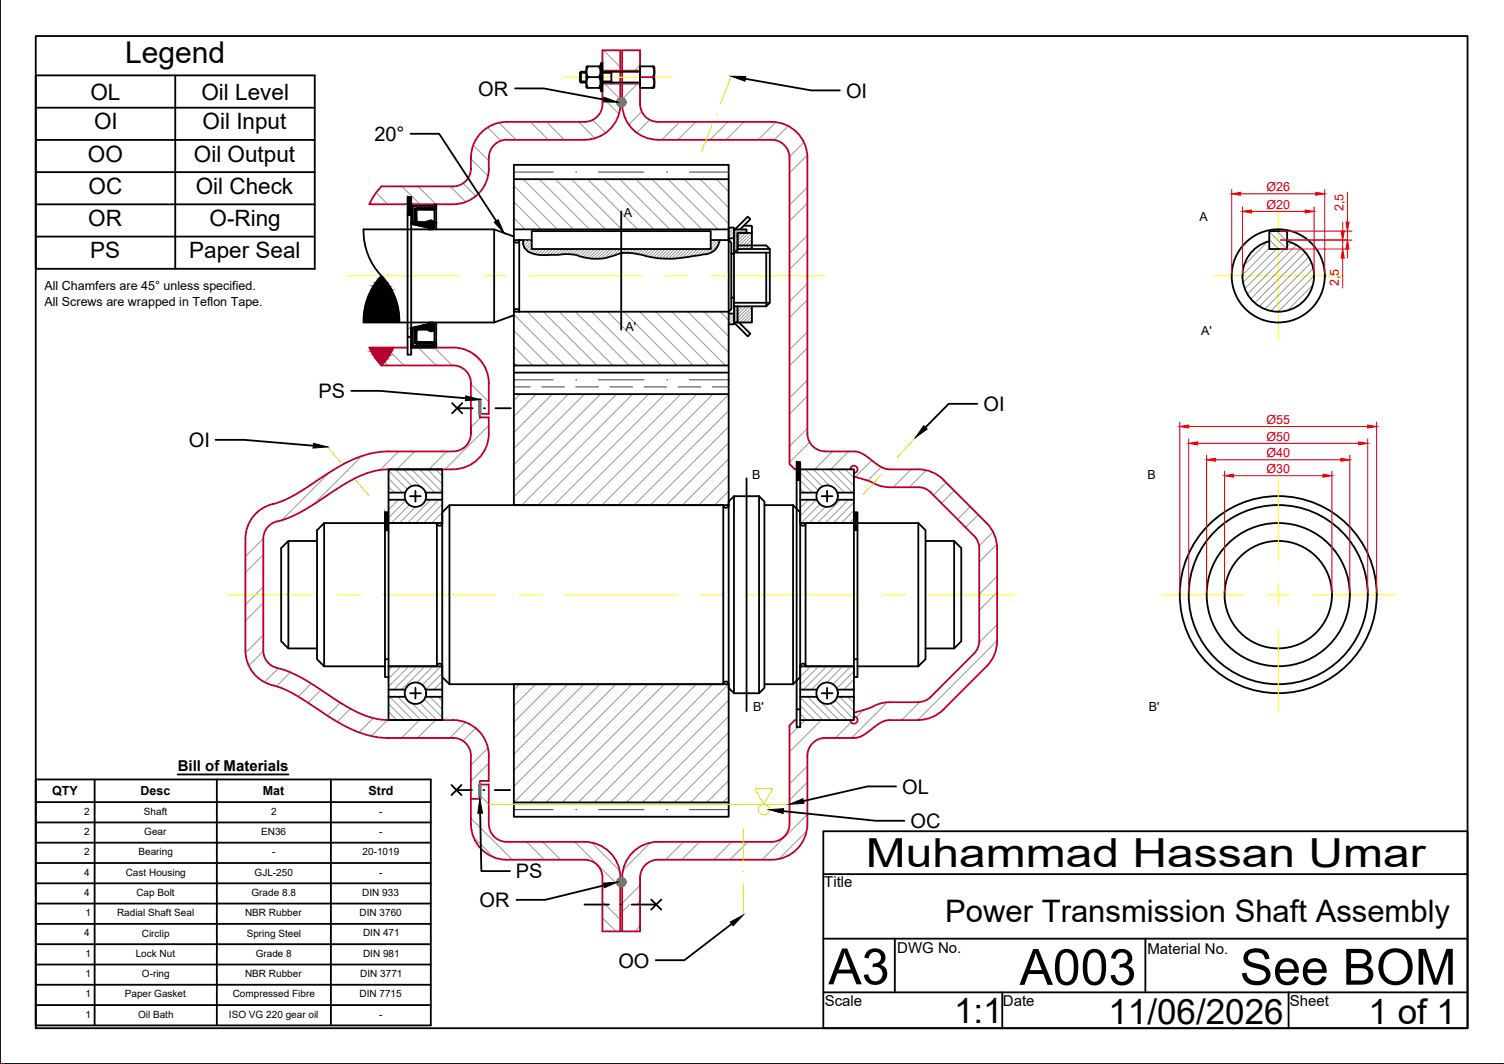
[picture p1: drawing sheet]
<svg xmlns="http://www.w3.org/2000/svg" width="420mm" height="297mm" viewBox="0 0 420 297" stroke-linecap="round" stroke-linejoin="round" font-family="sans-serif">
<!-- layer: Hatch -->
<g fill="none" stroke="#989898" stroke-width=".28">
<path d="M168.6 14l4.7 4.8M173.1 14l.2 .3M174 14l-.2 .2M178.8 18.2l-1.6 1.5M136.2 35.6l3.8 3.7M139.4 34.3l4.8 4.7M148.2 34l5 5M152.7 34l4.9 5M161.6 34l4.6 4.6M165.6 33.5l3.6 3.6M168.3 27.2l4.6 4.6M168.9 23.3l4.4 4.4"/>
<path d="M178.1 23.3l-4.3 4.4M179.3 31.2l-3.7 3.6M181.5 33.5l-3.6 3.6M189.9 34l-5 5M194.4 34l-5 5M203.3 34l-4.9 5M207.8 34l-5 5M216.7 34.1l-4.9 4.9M220.2 35.2l-3.9 3.9M224.6 39.7l-4.1 4.1M103.4 56.6l.4 .4M105.1 53.8l3.2 3.2"/>
<path d="M112.3 52l5 5M115.9 58.6l-.6 .6M115.9 59.5l-.6 .6M116.1 57.5l-.8 .8M116.8 52l5 5M117.1 57.5l-.7 .6M117.9 57.5l-.6 .6M118.8 57.5l-.6 .6M119.7 57.5l-.6 .6M120.6 57.5l-.6 .6M121.4 57.6l-.5 .5M125.8 52l4.3 4.4"/>
<path d="M129.4 51.2l3.5 3.5M131.6 44.4l4.7 4.7M132.2 40.5l4.3 4.4M143.6 56.4l7.6 7.6M143.6 51.9l12.1 12.1M146.2 50l14 14M150.7 50l14 14M155.2 50l14 14M159.7 50l14 14M164.2 50l14 14M168.7 50l13.9 14M173.1 50l14 14"/>
<path d="M177.6 50l14 14M182.1 50l14 14M186.6 50l14 14M191.1 50l12.5 12.5M195.6 50l8 8M200.1 50l3.5 3.5M225.5 43.3l-4.9 5M225.6 52.2l-5 5M225.6 56.7l-5 5M115.9 60.4l-.6 .6M115.9 61.3l-.6 .6M120.2 61.7l-.1 .2"/>
<path d="M120.5 61.7l-.5 .4M120.6 61.8l-.5 .5M120.7 61.9l-.5 .5M120.7 62.1l-.2 .3M143.6 60.9l3.1 3.1M147 67l-.9 .9M147.9 67l-1.6 1.6M148.5 67.3l-1.9 2M148.5 68.2l-1.5 1.5M148.5 69.1l-1.1 1.1M149 69.5l-1 1M149.9 69.5l-1.2 1.2"/>
<path d="M150.8 69.5l-1.4 1.4M151.7 69.5l-1.6 1.6M152.6 69.5l-1.7 1.7M153.5 69.5l-1.7 1.7M154.4 69.5l-1.7 1.7M155.3 69.5l-1.6 1.6M156.2 69.5l-1.6 1.6M157.1 69.5l-1.6 1.6M158 69.5l-1.6 1.6M158.9 69.5l-1.5 1.5M159.8 69.5l-1.5 1.5M160.7 69.5l-1.5 1.5"/>
<path d="M161.6 69.5l-1.6 1.6M162.5 69.5l-1.7 1.6M163.4 69.5l-1.9 1.9M164.3 69.5l-2.1 2.1M165.2 69.5l-2.3 2.3M166.1 69.5l-2.5 2.5M167 69.5l-2.6 2.6M167.9 69.5l-2.7 2.7M168.7 69.5l-2.7 2.7M169.7 69.5l-2.8 2.7M170.5 69.5l-2.6 2.7M171.4 69.5l-2.5 2.6"/>
<path d="M172.3 69.5l-2.2 2.3M173.2 69.5l-1.8 1.9M174.1 69.5l-1.4 1.4M175 69.5l-1.1 1.1M175.9 69.5l-1 1.1M176.8 69.5l-1.1 1.1M177.7 69.5l-1.1 1.2M178.6 69.5l-1.2 1.3M179.5 69.5l-1.4 1.4M180.4 69.5l-1.5 1.6M181.3 69.5l-1.7 1.7M182.2 69.5l-1.9 1.9"/>
<path d="M183.1 69.5l-2.1 2.1M184 69.5l-2.2 2.3M184.9 69.5l-2.3 2.4M185.8 69.5l-2.5 2.5M186.7 69.5l-2.6 2.6M187.6 69.5l-2.6 2.7M188.5 69.5l-2.7 2.7M189.4 69.5l-2.7 2.7M190.3 69.5l-2.7 2.7M191.2 69.5l-2.7 2.7M192.1 69.5l-2.6 2.6M193 69.5l-2.4 2.5"/>
<path d="M193.9 69.5l-2.3 2.3M194.8 69.5l-2.2 2.2M195.7 69.5l-2 2M196.6 69.5l-1.8 1.8M197.5 69.5l-1.6 1.7M198.4 69.5l-1.5 1.5M199.1 67l-.6 .6M200 67l-1.5 1.5M200.7 68.1l-2.6 2.7M200.9 67l-2.4 2.4M204.4 63.5l-.8 .9M205 68.5l1.1 1"/>
<path d="M205 63.8l-1.4 1.5M205 64.7l-1.4 1.5M205 65.6l-.9 .9M205 66.4v.1M205 69.8l.3 .2M205 69.4l.7 .6M205 68.9l1.1 1M205 68l1.1 1M205 67.6l1.1 1M205 67.1l1.1 1M205 66.7l1.1 1M205 65.8l1.1 1"/>
<path d="M205 64.9l1.1 1M205.1 64.4l1 1.1 .4-.5M205.2 64.1l.9 .9M205.5 64l1 1M206 64l1 1M206.4 64l1.1 1M206.9 64l1 1M207.3 64l1 1M207.4 65l-1.3 1.3-1.1-1M207.8 64l.8 .8M208.2 64l.4 .3M208.3 65l-2.2 2.3-1.1-1.1"/>
<path d="M209.2 65l-3.1 3.1M210.1 65.1l-4 4M210.1 65.9l-3.6 3.6M210.1 66.9l-2.7 2.6M210.1 67.7l-1.8 1.8M210.1 68.6l-.9 .9M225.6 65.7l-5 5M225.6 79.2l-5 5M225.6 70.2l-5 5M354.2 67.5l-6.7 6.6M354.6 66.9l2.6 2.6M354.6 64.7l4.9 4.8"/>
<path d="M354.6 69.3l-7.5 7.5M354.6 69.1l.4 .4M356.6 69.5l-9.3 9.4M356.7 64.5l2.9 2.9M358.8 69.5l-11.1 11.1M359 64.5l.6 .7M360.7 67.7l-1.1 1.1M362.2 68.4l-13.7 13.7M363.5 69.3l-14.1 14.1M364.6 70.5l-14.1 14.1M365.6 71.8l-13.8 13.7M366.4 73.2l-13.1 13.1"/>
<path d="M366.8 79.6l-7.2 7.1M366.9 75l-11.9 11.8M367.1 77l-10 10M109.2 98.4l3.7 3.6M115.7 92l-.4 .4M115.9 92.7l-.6 .6M115.9 93.6l-.6 .6M115.9 94.5l-.6 .6M115.9 95.4l-.6 .6M116.3 96l-.6 .5M116.9 97l5 5M117.2 96l-.6 .6"/>
<path d="M118 96l-.5 .6M119 96l-.7 .6M119.8 96l-.5 .6M120.3 91.7l-.3 .3M120.5 91.7l-.4 .5M120.6 91.8l-.4 .5M120.7 92l-.4 .4M120.8 96l-.7 .6M121.3 97l5.1 5M121.4 96.3l-.3 .3M131.9 98.6l3.1 3.1M143.6 96.8l5.2 5.2"/>
<path d="M143.6 92.3l9.7 9.7M143.6 87.8l14.2 14.2M147.3 87l15 15M151.8 87l15 15M156.3 87l15 15M160.7 87l15 15M165.2 87l15 15M169.7 87l15 15M174.2 87l15 15M178.7 87l15 15M183.2 87l15 15M187.7 87l15 15"/>
<path d="M192.2 87l11.4 11.4M196.7 87l6.9 6.9M201.2 87l2.4 2.4M203.7 87.5l-.1 .2M204.6 87.5l-1 1.1M205 88l-1.4 1.5M205 88.9l-1.4 1.5M205 89.8l-.7 .7M205 90h.1M205 89.6l.5 .4M205 89.1l1 .9M205 88.2l1.1 1"/>
<path d="M205 87.3l1.1 1M205 86.9l1.1 1M205 86.4l1.1 1M205 86l1.1 1M205 85.5l1.1 1M205.5 85.5l.6 .6 .5-.6M206 85.5l.1 .1M207.5 85.5l-1.4 1.5M208.4 85.5l-2.3 2.4M209.3 85.5l-3.2 3.3-1.1-1M210.1 85.7l-4 4-1.1-1M210.1 86.6l-3.5 3.4"/>
<path d="M210.1 87.5l-2.6 2.5M210.1 88.4l-1.7 1.6M210.1 89.3l-.8 .7M225.6 92.7l-5 4.9M225.6 83.7l-5 5M225.6 97.1l-5 5M107.4 101.1l1 .9M131.6 107.2l4.9 5M134.3 116.5l-2.7 2.8M136.5 118.8l-12.2 12.2M143.6 101.3l.7 .7M145.3 110l-1.7 1.8"/>
<path d="M149.8 110l-6.2 6.3M154.3 110l-10.7 10.8M158.8 110l-15.2 15.3M163.3 110l-19.7 19.8M167.8 110l-24.2 24.2M172.3 110l-28.7 28.7M176.7 110l-30.9 31M181.2 110l-31 31M185.7 110l-31 31M190.2 110l-31 31M194.7 110l-31 31M199.2 110l-31 31"/>
<path d="M203.6 114.6l-26.4 26.4M203.6 119.1l-21.9 21.9M203.6 110.2l-30.9 30.8M225.6 106.1l-5 5M225.6 119.6l-5 5M225.6 110.6l-5 5M92 131.9l-13.3 13.4M101.1 127.3l-13.5 13.5M108.5 135.9l1.7 1.6M108.5 133.6l4 3.9M108.5 131.4l5.3 5.2M109.1 139.5l-.6 .5"/>
<path d="M110.4 131l4.7 4.7M111.3 139.5l-2.8 2.8M111.4 126l-5.2 5.2M112.7 131l5 5M113.3 139.8l-4.8 4.7M115 131l6.5 6.5M115.8 126l-5 5M117.2 131l6.3 6.4M118.6 136.9l.6 .6M119.4 131l4.1 4.1M120.3 139.5l-6.5 6.5M121.7 131l1.8 1.9"/>
<path d="M122.6 139.5l-6.5 6.5M124.8 126l-5 5M203.6 128.1l-13 12.9M203.6 132.6l-8.5 8.4M203.6 123.6l-17.4 17.4M203.6 137.1l-4 3.9M223.5 136.4l1.2 1.1M223.5 134.1l3.5 3.4M223.5 131.9l5.1 5M223.6 139.5l-.1 .1M225 131l4.7 4.8M225.8 139.5l-2.3 2.3"/>
<path d="M226.2 123.5l-5.6 5.6M227.2 131l4.6 4.6M228.1 139.5l-4.6 4.5M229.4 131l6.5 6.5M231.7 131l6.5 6.5M232.6 126l-5 5M233.9 131l4.6 4.6M234.8 139.5l-6.5 6.5M236.2 131l2.3 2.4M237 139.5l-6.5 6.5M237.1 126l-5 5M238.4 131l.1 .2"/>
<path d="M243.5 128.5l-4.6 4.6M246.2 130.4l-3.8 3.8M254.5 131l-5 5M258.8 131.3l-4.8 4.7M264.3 134.7l-3.5 3.5M266.6 137l-3.6 3.5M72.2 142.7l-1.4 1.4M73.6 150.4l-5 4.9M73.6 154.8l-5 5M114.3 141l-5 5M116.1 141.5l-4.5 4.5M123.5 140.8l-5.2 5.2"/>
<path d="M123.5 143l-3 3M123.5 145.3l-.7 .7M229.1 140.8l-5.3 5.2M230.6 141.5l-4.5 4.5M238.5 140.3l-5.7 5.7M238.5 142.5l-3.5 3.5M238.5 144.8l-1.2 1.2M271 141.4l-3.5 3.6M273.3 143.7l-3.6 3.5M277.4 148.5l-3.9 3.9M278.5 152l-4.9 4.9M73.6 163.8l-5 5"/>
<path d="M73.6 177.3l-5 5M73.6 168.3l-5 5M278.6 160.9l-5 5M278.6 174.4l-5.1 5M278.6 165.4l-5 5M278.6 178.8l-22.2 22.2M73.6 181.8l-4.1 4.1M77.8 186.5l-3.9 3.9M81.1 187.7l-3.9 3.9M87 190.8l-3.7 3.7M89.7 192.6l-3.6 3.6M95.1 196.2l-3.6 3.6"/>
<path d="M97.9 197.9l-3.7 3.6M108.5 198.7l2.4 2.3M108.5 196.5l4.6 4.5M108.9 194.5l6.5 6.5M109.7 186l-1.2 1.2M111.1 194.5l6.5 6.5M112 186l-3.5 3.4M114.2 186l-5.7 5.7M115.2 196.4l4.6 4.6M116.5 186l-6.5 6.5M117.3 196.2l4.8 4.8M118.5 195.2l5 5"/>
<path d="M118.7 186l-6.5 6.5M120.1 194.5l3.4 3.5M120.9 186l-4.5 4.5M122.3 194.5l1.2 1.3M123.2 186l-5.2 5.2M123.5 187.9l-4.6 4.6M123.5 190.1l-2.3 2.4M123.5 192.4l-.1 .1M145.1 191l-1.5 1.6M149.6 191l-6 6.1M154.1 191l-10.5 10.6M158.6 191l-15 15.1"/>
<path d="M163.1 191l-19.5 19.6M167.6 191l-24 24.1M172.1 191l-28.5 28.5M176.6 191l-33 33M181.1 191l-33 33M185.5 191l-33 33M190 191l-33 33M194.5 191l-33 33M199 191l-33 33M203.5 191l-33 33M203.6 195.5l-28.6 28.5M203.6 200l-24.1 24"/>
<path d="M223.5 199.2l1.9 1.8M223.5 197l4.1 4M223.5 194.7l6.3 6.3M224.2 186l-.7 .7M225.6 194.5l6.5 6.5M226.5 186l-3 2.9M227.8 194.5l.9 .9M228.7 186l-5.2 5.2M229.2 195.9l5.1 5.1M230.9 186l-6.4 6.5M231.9 196.4l4.7 4.6M233.2 186l-6.5 6.5"/>
<path d="M233.3 195.5l5.2 5.3M234.6 194.5l3.9 4M235.4 186l-4.5 4.5M236.8 194.5l1.7 1.8M237.7 186l-5 5M238.5 191.9l-.6 .6M238.5 187.4l-4.8 4.8M238.5 189.7l-2.8 2.8M241.2 198.2l-2 2M247.9 196.1l-10 9.9M256.9 196l-5 5M104.3 200.5l-4 4"/>
<path d="M108.2 201l-4.5 4.5M108.5 201h.1M117.2 201l-5 5M121.7 201l-5 5M130 201.6l-4.4 4.4M132.9 203.3l-3.6 3.5M136.3 208.8l-4.7 4.8M136.5 213.1l-4.9 5M203.6 208.9l-15.1 15.1M203.6 213.4l-10.6 10.6M203.6 204.5l-19.6 19.5M203.6 217.9l-6.2 6.1"/>
<path d="M222.9 203l-2.3 2.4M224.9 201l-1.4 1.4M225.6 213.9l-5 5M225.6 218.4l-5 5M229.4 201l-8.8 8.9M237.8 201.7l-4.4 4.3M131.6 228.5l11.5 11.5M132.2 233.6l5.8 5.8M134 222l2.5 2.5M147.1 235l5 5M151.6 235l5 5M160.6 235l12.7 12.7"/>
<path d="M165.2 235.2l7.9 7.9M181.7 235.2l-7.7 7.8M190.9 235l-5 5M195.4 235l-5 5M203.6 222.4l-1.7 1.6M204.4 235l-5 5M208.9 235l-5 5M225.3 232.1l-7.7 7.7M225.6 227.4l-12.7 12.6M168.3 256.2l3.8 3.8M168.3 251.7l5 5M175.9 252.5l-2.1 2.1"/>
<path d="M178.8 247.1l-5 5.1M178.8 251.7l-.9 .8M178.8 258.5l-1.5 1.5"/>
</g>
<!-- layer: Housing -->
<g fill="none" stroke="#b8002e" stroke-width=".51">
<path d="M168.3 19.7h5M173.8 19.7h5M168.3 23.3h5M168.3 29a5 5 0 0 1-5 5h-21.7a10 10 0 0 0-10 10v3M173.3 27.6v-13.6h-5v15M173.3 29.5a10 10 0 0 1-10 9.5h-21.7a5 5 0 0 0-5 5l-.1 3M173.8 27.6v-13.6h5v15M173.8 23.3h5M173.8 29.5a10 10 0 0 0 10 9.5h31.8a5 5 0 0 1 5 5v85.5l1.5 1.5h.4M178.8 21.5h4M178.8 29a5 5 0 0 0 5 5h31.8a10 10 0 0 1 10 10v77a5 5 0 0 0 5 5M103.2 57h10.7"/>
<path d="M131.6 47a5 5 0 0 1-5 5h-20a17.7 17.7 0 0 0-3.4 5M136.6 47a10 10 0 0 1-10 10h-11.7M109.9 97a18.1 18.1 0 0 1-3.3 5M113.9 97h-10.7a18.1 18.1 0 0 0 3.4 5M114.9 97h11.7a10 10 0 0 1 10 10l-.1 8.5h-2.5M106.6 102h20a5 5 0 0 1 5 5v14v-2M131.6 111.5h2.4v5h2.5a15.8 15.8 0 0 1-1.1 9.2 10 10 0 0 1-8.8 5.3h-18.1a24.3 24.3 0 0 0-12.9 4.5l-6.6 4.4a40.6 40.6 0 0 1-13 6.2 5 5 0 0 0-2.4 4.3v31.2a5.2 5.2 0 0 0 4.8 5.1 44.3 44.3 0 0 1 12.5 6.7l1.9 1.3a31.9 31.9 0 0 0 13.6 6.2l20.2 .1a10 10 0 0 1 10 10l-.1 7h-2.5v5h-2.4M126.6 126h-18.7l-4.4 .6a44 44 0 0 0-14.9 7.5l-4.1 2.7a28.1 28.1 0 0 1-8.2 3.9M131.6 121a5 5 0 0 1-5 5M230.5 126h8.4l1.2 .3 1.7 .9 4 3 1.9 .7 8.8 .1a9.9 9.9 0 0 1 7 2.9l12.1 12.1a10 10 0 0 1 3 7.1v25.8a10 10 0 0 1-3 7.1M237.6 131a1.01 1.01 0 0 1 1-1 1.01 1.01 0 0 1 1 1 1.01 1.01 0 0 1-1 1M238.5 133l3.5 1.1"/>
<path d="M242 134l1.9 .8M243.8 134.8l2 .8 2.1 .4h8.6M256.5 136l1.6 .3 1.9 1.2M260 137.5l12.1 12.1M76.3 140.7a10 10 0 0 0-7.7 9.7v31.2a10.3 10.3 0 0 0 8.8 10.1 47.2 47.2 0 0 1 11.7 6.5 40.4 40.4 0 0 0 15.7 7.5l3.1 .3h18.7a5 5 0 0 1 5 5v19M272.1 149.6l1 1.3 .5 2.2v25.9l-.2 1.1-.6 1.5-12.8 12.9-1.3 1-2.2 .5-9.3 .1-1.8 .5-3 1.3-3.9 1.1M275.6 186l-12 12.1a10.1 10.1 0 0 1-7.1 2.9h-8.1l-1.2 .2-2 1.1-3.7 2.8-2.1 .8-8.8 .1a5 5 0 0 0-5 5v19M134 219h2.5v11M222.5 201h-.4l-1.5 1.5v27.5M238.6 200a1.01 1.01 0 0 1 1 1 1.01 1.01 0 0 1-1 1 1.01 1.01 0 0 1-1-1M131.6 230a10 10 0 0 0 10 10h21.7a5 5 0 0 1 5 5v15h5v-15M136.6 230a5 5 0 0 0 5 5h21.7a10 10 0 0 1 10 10"/>
<path d="M220.6 230a5 5 0 0 1-5 5h-31.8a10 10 0 0 0-10 10v15h5v-15a5 5 0 0 1 5-5h31.7a10 10 0 0 0 10.1-10M0 297h1"/>
</g>
<!-- layer: Outline -->
<g fill="none" stroke="#000" stroke-width=".51">
<path d="M0 .1v296.9h420M10 10.1h400v276.9h-400zM164.3 18.5l-.5 1.3 .1 .9 .4 .8-.4 .9-.1 .9 .5 1.2M167.3 18.5l.5 1.3-.1 .9-.4 .8 .4 .9 .1 .9-.5 1.2M167.8 18.8l-.2-.3h-3.6l-.2 .2v5.7l3.8 .1 .2-.2M168 17.5h.3v8h-.3zM168 17.5l-.2 .3v7.5l.2 .2M178.9 18.6h3.8v5.8h-3.9zM182.3 18.5a2.51 2.51 0 0 1 0 3 2.5 2.5 0 0 1 0 3M10 21h77.9v54h-77.9zM10 30.1h77.9M10 39.1h77.9"/>
<path d="M49 21v54M114.7 37.3h8l15.9 24.4M143.9 24.7h8l16.7 3.1M162 22.7h1.8M162 20.3h1.8M162.3 20l-.3 .3v2.4l.3 .3M162.3 20h1.5M162.3 23h1.5M162.3 20v3M163.8 21.5h4M167.8 20h11M167.8 23h11"/>
<path d="M168.3 22.7h2.5M168.3 20.3h2.5M170.8 20v3M208.2 22l18.4 3.2h8M10 48.1h77.9M10 57.1h77.9M115.8 57.5h5.6v.6h-5M115.8 57.5l-.5 .5v4h.6v-3.4l.5-.5M121.4 58.5l-5 .1v3.2l.5 .2h3M121.4 57l.5 .5M121.9 58l-.5 .5v4.8M121.9 57v7"/>
<path d="M143.6 50h60M173.5 59v33M10 66h77.9M106.6 77a18.1 18.1 0 0 0-5 13h36.4M106.6 77a18.1 18.1 0 0 1 5 13M113.9 60h1v-5h-1v39M114.9 62.5l4.6 1M114.9 60v34M119.5 63.5l.4 .5h1l.3-.4M120.9 62h.5M121.4 63.3l-.2 .2M138 64h-36.4a18.1 18.1 0 0 0 5 13"/>
<path d="M143.6 67v-21h60v21M143.6 67v20h60v-20M143.6 67a.75 .75 0 0 0 .7 .8 .75 .75 0 0 0 .8-.8M143.6 66l-5.6-2v26l5.6-2M143.6 67h4.9M143.6 64h60M145.1 67v20a.75 .75 0 0 0-.8-.7 .75 .75 0 0 0-.7 .7v54h60v-54l.7-.7v-18.5l-.7-.8M146.2 67a3.1 3.1 0 0 0 2.4 3.7 25.9 25.9 0 0 0 9.3 .2 13.2 13.2 0 0 1 5.1 .9 15.4 15.4 0 0 0 10.5-1.1 22.1 22.1 0 0 1 8.2 1 31.4 31.4 0 0 0 12.8-.3l1-.2a7.2 7.2 0 0 0 4.1-1.2l.8-1.1 .7-1.9M148.5 64.5h50v5h-50zM198.5 67h5.1M203.6 63.5h1.4v3h-1.4zM204.3 70.5l.4 .4 .4-.4h10"/>
<path d="M205 70v15.5M205.1 64.3l.4-.3h3.1v1h-2.5v5h-1.1zM206.1 68.5h8l1 1v15l-1 1v-15M206.8 64l2.8-2.8-.7-.7-3.7 3.7M207.8 63l2.2 .1 .1 1.9M210.1 69.5v-4.5h-4v4.5h9M354.6 67.3v2.2h5v-2.2M354.6 67.3v-2.8h5v2.8M354.6 67.3a10 10 0 0 0-5.7 15.4 10 10 0 0 0 16.4 0 10 10 0 0 0-5.7-15.4M113.9 94h1v5h-1zM115.8 96.6h5.6v-.6l-5.2-.1-.3-.4v-3.5h-.6v4.1l.5 .5M119.9 90l-.4 .5-4.6 1v5.5h6.5l.5-.5"/>
<path d="M119.9 92h-3l-.5 .3v3.1l5 .1M120.9 92h.5M120.9 90l.3 .5M121.2 90.5l.2 .2v4.8l.5 .5M121.9 90v7M203.6 87.5h1.4v3h-1.4M204.3 83.4l.4-.4 .4 .4M205 85.5v4.5h1.1v-4.5M205 90l3.9 3.9 .7-.7-3.1-3.2M205 85.5h9.1M205 84.5h10.1M210.1 85.5v4.5h-4"/>
<path d="M98.1 109.1h8.1l23.9 2.1M126.3 112.6l2.8 2.8M127.7 114h4.3M129.1 112.6l-2.8 2.8M138.4 114h4.3M143.6 104h60M143.6 102h60M143.6 110h60M273 112.7h-8l-6.5 6.6M60.2 122.8h8l19.3 1.6M108.5 131h15v15h-15zM108.5 137.5h4.7"/>
<path d="M108.5 139.5h4.7M108.5 131h15M114.6 138.5h3M116.1 137v3M118.9 137.5h4.6M118.9 139.5h4.6M205 138.5h7l1.6 1.5v52l-1.6 1.5h-7l-1.4-1.5v-52zM205 138.5v55M208.6 133.5v65M212 138.5v55M222.5 134v64M223.5 131v-2h-1v5h1"/>
<path d="M223.5 131h15v15h-15zM223.5 137.5h4.7M223.5 139.5h4.7M229.6 138.5h3M231.1 137v3M233.9 137.5h4.6M233.9 139.5h4.6M78.5 153l2.1-2h8v30h-8l-2.1-2zM80.6 151v30M90.6 146l-2 2v3M90.6 146h16.9M90.6 146v40"/>
<path d="M107.5 148v36M108.5 143h-1v5h1v-2h13.5M108.5 148v36M122 146v40h-13.5M122.1 146a.75 .75 0 0 0 .7 .8 .75 .75 0 0 0 .8-.8M125.6 141v50M202.1 141h-76.5l-2.1 2v46l2.1 2h76.5M202.1 141a.75 .75 0 0 0 .7 .8 .75 .75 0 0 0 .8-.8M202.1 141v50M213.6 141h8M221.6 141l1.9 2v46l-1.9 2h-8M221.6 141v50"/>
<path d="M223.6 146a.75 .75 0 0 0 .7 .8 .75 .75 0 0 0 .8-.8M238.5 143h1v46h-1v-43M238.5 146h-13.5v40h13.5M238.5 148h1M239.5 146h17M256.5 146l2.1 2v36l-2.1 2M256.5 146v40M258.6 151h8l1.9 2v26l-1.9 2h-8M266.6 151v30M88.6 181v3l2 2h16.9M108.5 186h15v15h-15zM108.5 186v-2h-1v5h1"/>
<path d="M108.5 194.5h4.7M108.5 192.5h4.7M114.6 193.5h3M116.1 192v3M118.9 194.5h4.6M118.9 192.5h4.6M122.1 186a.75 .75 0 0 1 .7-.7 .75 .75 0 0 1 .8 .7M143.6 191h60v37h-60zM202.1 191a.75 .75 0 0 1 .7-.7 .75 .75 0 0 1 .8 .7M223.5 198h-1v5h1v-2M223.5 186h15v15h-15zM223.5 194.5h4.7"/>
<path d="M223.5 192.5h4.7M223.6 186a.75 .75 0 0 1 .7-.7 .75 .75 0 0 1 .8 .7M229.6 193.5h3M231.1 192v3M233.9 194.5h4.6M233.9 192.5h4.6M238.5 184h1M239.5 186h17M10 217.6h110.4v68.7h-110.4zM26.4 217.6v68.7M49.6 216.2h31M60.6 217.6v68.7"/>
<path d="M92.4 217.6v68.7M108.5 201h15M126.1 219.1l2.8 2.9M128.9 219.1l-2.8 2.9M250.3 219.5h-8l-17.8 4.1M10 223.9h110.4M10 229.6h110.4M10 235.3h110.4M127.5 220.6h4.3M134.1 227l.4 16.2h8M138.2 220.6h4.3M143.6 224h60"/>
<path d="M218.8 226.4l25.8 2.7h8M230 232.1h180v54.9h-180zM10 240.9h110.4M10 246.6h110.4M10 252.3h110.4M10 257.9h110.4M163.3 252.5h6.8M168.7 247.2l-16.4 4h-8M176.5 252.5h6.8M181.9 251.1l2.8 2.8M184.7 251.1l-2.8 2.8M204.4 257.9l-13.2 10.2h-8"/>
<path d="M230 244h180M10 263.6h110.4M10 269.3h110.4M10 274.9h110.4M230 262.1h180M230 277h180M250 262.1v14.9M280 277v10M320 262.1v14.9M360 277v10M10 280.6h110.4"/>
<circle cx="120.4" cy="62" r=".5"/>
<circle cx="120.4" cy="62" r=".35"/>
<circle cx="357.1" cy="77" r="13"/>
<circle cx="120.4" cy="92" r=".5"/>
<circle cx="120.4" cy="92" r=".35"/>
<circle cx="116.1" cy="138.5" r="3"/>
<circle cx="231.1" cy="138.5" r="3"/>
<circle cx="357.1" cy="166" r="27.5"/>
<circle cx="357.1" cy="166" r="25"/>
<circle cx="357.1" cy="166" r="20"/>
<circle cx="357.1" cy="166" r="15"/>
<circle cx="116.1" cy="193.5" r="3"/>
<circle cx="231.1" cy="193.5" r="3"/>
</g>
<!-- layer: Center -->
<g fill="none" stroke="#ff0" stroke-width=".28">
<path d="M157.4 21.5h30.4M357.1 59v36M96.6 77h32M135 77h6.3M147.7 77h31.7M185.8 77h6.3M198.5 77h32M339.1 77h36M357.1 133.5v23M63.6 166h24.2M94.2 166h6.3M106.9 166h31.7"/>
<path d="M145 166h6.3M157.7 166h31.7M195.8 166h6.3M208.5 166h31.7M246.6 166h6.3M259.3 166h24.2M324.6 166h23M353.9 166h6.4M357.1 162.8v6.4M357.1 175.5v23M366.6 166h23"/>
</g>
<!-- layer: Outline -->
<g fill="#000" stroke="#000" stroke-width=".28">
<path d="M168.7 27.1l3.9 1.4h-4.1zM204.3 21.3h4l-.2 1.4zM106.6 77l.7 .9h-1.5zM138 62l1.2-.7 1.6 3.7zM130.1 110.5l3.9 1-4 .4zM258.1 118.8l.9 1-3.3 2.4zM87.6 123.8l3.9 1-4.1 .3zM134 223l.8 4h-1.3zM214.9 226l4-.2-.1 1.3zM220.6 224.5l3.7-1.5 .3 1.3zM168.5 246.6l4.1-.3-3.8 1.5zM204 257.4l3.6-1.9-2.8 3z"/>
<path d="M113.9 55l1 2v-2zM113.9 55l1 2h-1z"/>
<path d="M113.9 57l1 3v-3zM113.9 57l1 3h-1z"/>
<path d="M105.8 77.9l2.3 1-.8-1zM105.8 77.9l2.3 1h-3.1z"/>
<path d="M105 78.9l3.8 .9-.7-.9zM105 78.9l3.8 .9h-4.4z"/>
<path d="M104.4 79.8l4.9 1.1-.5-1.1zM104.4 79.8l4.9 1.1h-5.5z"/>
<path d="M103.8 80.9l6.1 1-.6-1zM103.8 80.9l6.1 1h-6.7z"/>
<path d="M103.2 81.9l7.1 1.1-.4-1.1zM103.2 81.9l7.1 1.1h-7.5z"/>
<path d="M102.8 83l7.9 1.1-.4-1.1zM102.8 83l7.9 1.1h-8.3z"/>
<path d="M102.4 84.1l8.7 1.2-.4-1.2zM102.4 84.1l8.7 1.2h-9.1z"/>
<path d="M102 85.3l9.3 1.2-.2-1.2zM102 85.3l9.3 1.2h-9.5z"/>
<path d="M101.8 86.5l9.7 1.2-.2-1.2zM101.8 86.5l9.7 1.2h-9.9z"/>
<path d="M101.6 87.7l9.9 1.1v-1.1zM101.6 87.7l9.9 1.1h-9.9z"/>
<path d="M101.6 88.8l9.9 1.2v-1.2zM101.6 88.8l9.9 1.2h-9.9z"/>
<path d="M222.5 129l1 2v-2zM222.5 129l1 2h-1z"/>
<path d="M222.5 131l1 3v-3zM222.5 131l1 3h-1z"/>
<path d="M107.5 143l1 3v-3zM107.5 143l1 3h-1z"/>
<path d="M107.5 146l1 2v-2zM107.5 146l1 2h-1z"/>
<path d="M238.5 143l1 3v-3zM238.5 143l1 3h-1z"/>
<path d="M238.5 146l1 2v-2zM238.5 146l1 2h-1z"/>
</g>
<!-- layer: Hidden DotDash -->
<g fill="none" stroke="#0000b8" stroke-width=".28">
<path d="M143.6 48h10.9M160.8 48h.1M167.2 48h12.7M186.2 48h.1M192.6 48h11M143.6 106h10.9M160.8 106h.1M167.2 106h12.7M186.2 106h.1M192.6 106h11M143.6 226h10.9M160.8 226h.1"/>
<path d="M167.2 226h12.7M186.2 226h.1M192.6 226h11"/>
</g>
<!-- layer: Hidden -->
<path d="M143.6 108h4.5M151.3 108h6.4M160.8 108h6.4M170.4 108h6.3M179.9 108h6.3M189.4 108h6.4M198.9 108h4.7" fill="none" stroke="#0000b8" stroke-width=".28"/>
<!-- layer: Outline -->
<g fill="#000">
<circle cx="119.9" cy="64" r=".25"/>
<circle cx="203.6" cy="67" r=".25"/>
<circle cx="135.2" cy="114" r=".25"/>
<circle cx="135" cy="220.6" r=".25"/>
<circle cx="173.3" cy="252.5" r=".25"/>
</g>
<!-- layer: Hatch -->
<g fill="#000" stroke="#000" stroke-width=".28">
<path d="M119.9 61.9h.2zM119.9 61.8h.2zM116.3 96h5.5zM119.5 90.5h1.8zM119.9 91.8h.2z"/>
<path d="M114.9 57.9l.4 .1zM114.9 57.9l.4 .1z"/>
<path d="M114.9 58l.4 2v-2zM114.9 58l.4 2h-.4z"/>
<path d="M114.9 57.8h.4zM114.9 57.8l.4 .1z"/>
<path d="M114.9 57.7h.5zM114.9 57.7l.4 .1z"/>
<path d="M114.9 57.7h.5zM114.9 57.7h.5z"/>
<path d="M114.9 57.6h.6zM114.9 57.6l.5 .1z"/>
<path d="M114.9 57.5h.7zM114.9 57.5l.6 .1z"/>
<path d="M114.9 57.5h.7zM114.9 57.5h.7z"/>
<path d="M114.9 57.5h.8zM114.9 57.5h.7z"/>
<path d="M114.9 57.5h.9zM114.9 57.5h.8z"/>
<path d="M115.9 58.7h.5zM115.9 58.7h.5z"/>
<path d="M115.9 58.7l.5 .1zM115.9 58.7l.5 .1z"/>
<path d="M115.9 58.8l.5 2.7v-2.7zM115.9 58.8l.5 2.7h-.5z"/>
<path d="M115.9 58.7h.5zM115.9 58.7h.5z"/>
<path d="M115.9 58.6h.5zM115.9 58.6l.5 .1z"/>
<path d="M115.9 58.6h.6zM115.9 58.6h.6z"/>
<path d="M115.9 58.6h.6zM115.9 58.6h.5z"/>
<path d="M115.9 58.6h.6zM115.9 58.6h.6z"/>
<path d="M115.9 58.6h.6zM115.9 58.6h.6z"/>
<path d="M115.9 58.5h.7zM115.9 58.5l.6 .1z"/>
<path d="M115.9 58.5h.7zM115.9 58.5h.7z"/>
<path d="M114.9 57l6.9 .5-.4-.5zM114.9 57l6.9 .5h-6.9z"/>
<path d="M115.9 58.5h5.5zM115.9 58.5h5.5z"/>
<path d="M116 58.4h5.5zM116 58.4l5.4 .1z"/>
<path d="M116 58.3h5.6zM116 58.3l5.5 .1z"/>
<path d="M116 58.3h5.6zM116 58.3h5.6z"/>
<path d="M116.1 58.2h5.6zM116.1 58.2l5.5 .1z"/>
<path d="M116.2 58.2h5.6zM116.1 58.2h5.6z"/>
<path d="M116.2 58.1h5.6zM116.2 58.2h5.6z"/>
<path d="M121.4 57.5h.5zM121.4 57.5h.5z"/>
<path d="M116.4 58.1h5.4zM116.3 58.1h5.5z"/>
<path d="M116.3 58.1h5.5zM116.2 58.1h5.6z"/>
<path d="M121.4 57.5l.5 .5v-.5zM121.4 57.5l.5 .5h-.5z"/>
<path d="M121.4 58h.5zM121.4 58l.4 .1z"/>
<path d="M114.9 62.5h6.5zM114.9 62.5h6.5z"/>
<path d="M114.9 60l.4 2v-2zM114.9 60l.4 2h-.4z"/>
<path d="M115.9 61.5l.5 .1zM115.9 61.5l.5 .1z"/>
<path d="M115.9 61.6l.5 .1zM115.9 61.6l.5 .1z"/>
<path d="M115.9 61.7l.5 .1zM115.9 61.7l.5 .1z"/>
<path d="M115.9 61.8l.6 .1zM115.9 61.8l.6 .1z"/>
<path d="M115.9 61.9h.6zM115.9 61.9h.6z"/>
<path d="M115.9 61.9l.7 .1zM115.9 61.9l.7 .1z"/>
<path d="M115.9 62h.8zM115.9 62h.8z"/>
<path d="M115.9 62h.9zM115.9 62h.9z"/>
<path d="M115.9 62h1zM115.9 62h1z"/>
<path d="M114.9 62l5 .1zM114.9 62l5 .1z"/>
<path d="M114.9 62.1l5 .1zM114.9 62.1l5 .1z"/>
<path d="M114.9 62.2l5 .1zM114.9 62.2l5 .1z"/>
<path d="M119.9 62.2h.2zM119.9 62.2h.2z"/>
<path d="M114.9 62.3l5.1 .1zM114.9 62.3l5.1 .1z"/>
<path d="M114.9 62.4h5.2zM114.9 62.4h5.2z"/>
<path d="M120 61.7h.3zM120 61.7h.3z"/>
<path d="M120 62.4h.3zM120 62.4h.3z"/>
<path d="M119.9 62h.1zM119.9 62h.1z"/>
<path d="M119.9 62l.1 .1zM119.9 62l.1 .1z"/>
<path d="M119.9 62.1h.1zM119.9 62.1h.1z"/>
<path d="M119.9 61.9h.1zM119.9 61.9h.1z"/>
<path d="M119.9 61.9h.1zM119.9 61.9l.1 .1z"/>
<path d="M119.9 62.1l.1 .1zM119.9 62.1l.1 .1z"/>
<path d="M119.9 62.2h.2zM119.9 62.2h.2z"/>
<path d="M114.9 62.4l5.2 .1zM114.9 62.4l5.2 .1z"/>
<path d="M119.9 61.8l.2 .1zM119.9 61.8l.2 .1z"/>
<path d="M119.9 62.2l.2 .1zM119.9 62.2l.2 .1z"/>
<path d="M119.9 62.3h.2zM119.9 62.3h.2z"/>
<path d="M114.9 62.5h5.3zM114.9 62.5h5.3z"/>
<path d="M119.9 61.8h.2zM119.9 61.8h.2z"/>
<path d="M119.9 62.3h.3zM119.9 62.3h.3z"/>
<path d="M120 61.8h.2zM120 61.8h.1z"/>
<path d="M120 62.3h.2zM120 62.3h.2z"/>
<path d="M120 61.7h.2zM120 61.7l.2 .1z"/>
<path d="M120 62.3l.3 .1zM120 62.3l.3 .1z"/>
<path d="M114.9 62.5h5.4zM114.9 62.5h5.4z"/>
<path d="M120 61.7h.3zM120 61.7h.2z"/>
<path d="M120 62.4h.3zM120 62.4h.3z"/>
<path d="M120 61.7h.3zM120 61.7h.3z"/>
<path d="M120.3 61.5h.2zM120.2 61.5h.3z"/>
<path d="M120.5 61.7h.2zM120.5 61.7h.2z"/>
<path d="M120.5 62.4h.2zM120.5 62.4h.2z"/>
<path d="M120.2 61.5l.4 .1zM120.1 61.6h.5z"/>
<path d="M120.2 62.5h.3zM120.2 62.5h.2z"/>
<path d="M120.1 61.6h.6zM120.1 61.6h.6z"/>
<path d="M120.1 62.5h.5zM120.1 62.5h.4z"/>
<path d="M120.1 61.6l.6 .1zM120.1 61.6l.6 .1z"/>
<path d="M120.1 62.4h.6zM120.1 62.4l.5 .1z"/>
<path d="M120.4 61.7h.3zM120.4 61.7h.3z"/>
<path d="M120 62.4h.7zM120 62.4h.7z"/>
<path d="M120.5 61.7h.3zM120.5 61.7h.3z"/>
<path d="M120.5 62.4h.2zM120.4 62.4h.3z"/>
<path d="M120.5 61.7l.3 .1zM120.5 61.7l.3 .1z"/>
<path d="M120.5 62.3h.3zM120.5 62.4h.2z"/>
<path d="M120.6 61.8h.2zM120.6 61.8h.2z"/>
<path d="M120.6 62.3h.2zM120.5 62.3h.3z"/>
<path d="M120.6 61.8h.2zM120.6 61.8h.2z"/>
<path d="M120.6 61.8h.2zM120.6 61.8h.2z"/>
<path d="M120.6 62.3h.2zM120.6 62.3h.2z"/>
<path d="M120.6 62.3h.2zM120.6 62.3h.2z"/>
<path d="M120.7 61.8l.1 .1zM120.7 61.8l.1 .1z"/>
<path d="M120.7 62.2h.1zM120.7 62.2h.1z"/>
<path d="M120.7 62.2h.1zM120.6 62.3h.2z"/>
<path d="M120.7 61.9h.1zM120.7 61.9h.1z"/>
<path d="M120.7 61.9h.2zM120.7 61.9h.2z"/>
<path d="M120.7 62.2h.1zM120.7 62.2h.1z"/>
<path d="M120.7 61.9l.2 .1zM120.7 61.9l.2 .1z"/>
<path d="M120.7 62h.2zM120.7 62h.2z"/>
<path d="M120.7 62l.2 .1zM120.7 62l.2 .1z"/>
<path d="M120.7 62.1h.2zM120.7 62.1h.2z"/>
<path d="M120.7 62.1h.2zM120.7 62.1l.1 .1z"/>
<path d="M119.9 64h1zM119.9 64h1z"/>
<path d="M119.8 63.9h1.1zM119.8 63.9l1.1 .1z"/>
<path d="M119.8 63.8h1.1zM119.8 63.8l1.1 .1z"/>
<path d="M119.7 63.7h1.3zM119.7 63.7l1.2 .1z"/>
<path d="M119.7 63.6h1.4zM119.7 63.6l1.3 .1z"/>
<path d="M119.6 63.6h1.5zM119.6 63.6h1.5z"/>
<path d="M119.5 63.5h1.7zM119.5 63.5l1.6 .1z"/>
<path d="M119.5 63.5h1.7zM119.5 63.5h1.7z"/>
<path d="M119.4 63.5h1.9zM119.4 63.5h1.9z"/>
<path d="M119.5 63.5h1.8zM119.5 63.5h1.7zM119.5 63.5h1.7zM119.5 63.5h1.7z"/>
<path d="M119.3 63.5h2zM119.3 63.5h2z"/>
<path d="M119.1 63.4h2.2zM119.1 63.4l2.2 .1z"/>
<path d="M118.9 63.4h2.4zM118.9 63.4h2.4z"/>
<path d="M120.9 62l.5 .1zM120.9 62l.5 .1z"/>
<path d="M120.9 62.1l.5 .1zM120.9 62.1l.5 .1z"/>
<path d="M120.8 62.2l.6 .1zM120.8 62.2l.6 .1z"/>
<path d="M120.8 62.3l.6 .1zM120.8 62.3l.6 .1z"/>
<path d="M120.7 62.4h.7zM120.7 62.4h.7z"/>
<path d="M120.7 62.4l.7 .1zM120.6 62.5h.8z"/>
<path d="M120.6 62.5h.8zM120.5 62.5h.9z"/>
<path d="M120.5 62.5h.9zM120.4 62.5h1z"/>
<path d="M114.9 62.5l6.5 .8v-.8zM114.9 62.5l6.5 .8h-2.8z"/>
<path d="M118.6 63.3l2.8 .1zM118.6 63.3l2.8 .1z"/>
<path d="M118.7 63.4h2.7zM118.7 63.4h2.6z"/>
<path d="M114.9 92l.4 2v-2zM114.9 92l.4 2h-.4z"/>
<path d="M114.9 94l.4 2.1v-2.1zM114.9 94l.4 2.1h-.4z"/>
<path d="M114.9 96.1l.4 .1zM114.9 96.1l.4 .1z"/>
<path d="M114.9 96.2l.4 .1zM114.9 96.2l.4 .1z"/>
<path d="M114.9 96.3h.5zM114.9 96.3h.5z"/>
<path d="M114.9 96.3l.5 .1zM114.9 96.3l.5 .1z"/>
<path d="M114.9 96.4l.6 .1zM114.9 96.4l.6 .1z"/>
<path d="M114.9 96.5h.7zM114.9 96.5h.7z"/>
<path d="M114.9 96.5h.7zM114.9 96.5h.7z"/>
<path d="M114.9 96.5l.8 .1zM114.9 96.5l.8 .1z"/>
<path d="M114.9 96.6h.9zM114.9 96.6h.9z"/>
<path d="M115.9 92.4l.5 .1zM115.9 92.4l.5 .1z"/>
<path d="M115.9 92.5l.5 2.8v-2.8zM115.9 92.5l.5 2.8h-.5z"/>
<path d="M115.9 95.3h.5zM115.9 95.3h.5z"/>
<path d="M115.9 95.3l.5 .1zM115.9 95.3l.5 .1z"/>
<path d="M115.9 95.4h.5zM115.9 95.4h.5z"/>
<path d="M115.9 92.4h.5zM115.9 92.4h.5z"/>
<path d="M115.9 95.4h.5zM115.9 95.4h.5z"/>
<path d="M115.9 95.4l.6 .1zM115.9 95.4l.6 .1zM115.9 95.5h.6zM115.9 95.5h.6z"/>
<path d="M115.9 92.3h.5zM115.9 92.3l.5 .1z"/>
<path d="M115.9 95.5h.6zM115.9 95.5h.6z"/>
<path d="M115.9 92.2h.6zM115.9 92.2l.5 .1z"/>
<path d="M115.9 95.5h.6zM115.9 95.5h.6z"/>
<path d="M115.9 95.5h.7zM115.9 95.5h.7z"/>
<path d="M115.9 92.1h.6zM115.9 92.1l.6 .1z"/>
<path d="M115.9 95.5h.7zM115.9 95.5h.7z"/>
<path d="M115.9 92.1h.7zM115.9 92.1h.6z"/>
<path d="M115.9 92.1h.8zM115.9 92.1h.7z"/>
<path d="M115.9 92h.9zM115.9 92l.8 .1z"/>
<path d="M115.9 92h1zM115.9 92h.9z"/>
<path d="M114.9 91.9l5 .1zM114.9 91.9l5 .1z"/>
<path d="M114.9 91.8h5zM114.9 91.8l5 .1z"/>
<path d="M119.9 91.8h.2zM119.9 91.8h.2z"/>
<path d="M119.9 92.2h.2zM119.9 92.2h.2z"/>
<path d="M114.9 91.8h5zM114.9 91.8h5z"/>
<path d="M114.9 91.7h5.1zM114.9 91.7l5 .1z"/>
<path d="M120 91.7h.3zM120 91.7h.3z"/>
<path d="M120 92.4h.3zM120 92.4h.3z"/>
<path d="M119.9 92h.1zM119.9 92h.1z"/>
<path d="M119.9 92l.1 .1zM119.9 92l.1 .1z"/>
<path d="M119.9 92.1h.1zM119.9 92.1h.1z"/>
<path d="M119.9 91.9h.1zM119.9 91.9h.1z"/>
<path d="M119.9 91.9h.1zM119.9 91.9l.1 .1z"/>
<path d="M119.9 92.1h.1zM119.9 92.1h.1z"/>
<path d="M119.9 92.1l.2 .1zM119.9 92.1l.2 .1z"/>
<path d="M114.9 91.6h5.2zM114.9 91.6l5.1 .1z"/>
<path d="M119.9 92.2l.2 .1zM119.9 92.2l.2 .1z"/>
<path d="M119.9 91.8h.2zM119.9 91.8h.2z"/>
<path d="M119.9 92.3h.2zM119.9 92.3h.2z"/>
<path d="M114.9 91.6h5.2zM114.9 91.6h5.2z"/>
<path d="M119.9 91.8h.2zM119.9 91.8h.2z"/>
<path d="M119.9 92.3h.3zM119.9 92.3h.3z"/>
<path d="M120 91.7h.2zM120 91.7l.1 .1z"/>
<path d="M120 92.3h.2zM120 92.3h.2z"/>
<path d="M120 91.7h.2zM120 91.7h.2z"/>
<path d="M120 92.3l.3 .1zM120 92.3l.3 .1z"/>
<path d="M114.9 91.6h5.3zM114.9 91.6h5.2z"/>
<path d="M120 91.7h.3zM120 91.7h.2z"/>
<path d="M120 92.4h.3zM120 92.4h.3z"/>
<path d="M114.9 91.5h5.4zM114.9 91.5l5.3 .1z"/>
<path d="M120 91.7h.3zM120 91.7h.3z"/>
<path d="M120.3 91.5l.2 .1zM120.2 91.6h.3z"/>
<path d="M120.5 91.7h.2zM120.5 91.7h.2z"/>
<path d="M120.5 92.4h.2zM120.5 92.4h.2z"/>
<path d="M120.2 91.6h.4zM120.1 91.6h.5z"/>
<path d="M120.2 92.5h.3zM120.2 92.5h.2z"/>
<path d="M120.1 91.6h.6zM120.1 91.6h.6z"/>
<path d="M120.1 92.5h.5zM120.1 92.5h.4z"/>
<path d="M120.1 91.6l.6 .1zM120.1 91.6l.6 .1z"/>
<path d="M120.1 92.4h.6zM120.1 92.4l.5 .1z"/>
<path d="M120.4 91.7h.3zM120.4 91.7h.3z"/>
<path d="M120 92.4h.7zM120 92.4h.7z"/>
<path d="M120.5 91.7h.3zM120.5 91.7h.3z"/>
<path d="M120.5 92.4h.2zM120.4 92.4h.3z"/>
<path d="M120.5 91.7h.3zM120.5 91.7h.3z"/>
<path d="M120.5 92.3h.3zM120.5 92.4h.2z"/>
<path d="M120.6 91.7l.2 .1zM120.6 91.7l.2 .1z"/>
<path d="M120.6 92.3h.2zM120.5 92.3h.3z"/>
<path d="M120.6 91.8h.2zM120.6 91.8h.2z"/>
<path d="M120.6 91.8h.2zM120.6 91.8h.2z"/>
<path d="M120.6 92.3h.2zM120.6 92.3h.2z"/>
<path d="M120.6 92.3h.2zM120.6 92.3h.2z"/>
<path d="M120.7 92.2h.1zM120.7 92.2h.1z"/>
<path d="M120.7 92.2h.1zM120.7 92.2l.1 .1z"/>
<path d="M120.7 91.8h.1zM120.7 91.8h.1z"/>
<path d="M120.7 91.8l.1 .1zM120.7 91.8l.1 .1z"/>
<path d="M120.7 91.9h.2zM120.7 91.9h.2z"/>
<path d="M120.7 92.1l.1 .1zM120.7 92.1l.1 .1z"/>
<path d="M119.9 90l1 .1zM119.9 90l1 .1z"/>
<path d="M120.7 91.9l.2 .1zM120.7 91.9l.2 .1z"/>
<path d="M120.7 92h.2zM120.7 92h.2z"/>
<path d="M120.7 92l.2 .1zM120.7 92l.2 .1z"/>
<path d="M120.7 92.1h.2zM120.7 92.1h.2z"/>
<path d="M120.7 92.1h.2zM120.7 92.1h.1z"/>
<path d="M119.9 90.1l1 .1zM119.9 90.1l1 .1z"/>
<path d="M119.8 90.2l1.1 .1zM119.8 90.2l1.1 .1z"/>
<path d="M119.8 90.3h1.2zM119.8 90.3h1.2z"/>
<path d="M119.7 90.3l1.4 .1zM119.7 90.3l1.4 .1z"/>
<path d="M119.7 90.4l1.4 .1zM119.7 90.4l1.4 .1z"/>
<path d="M119.6 90.5h1.6zM119.5 90.5h1.7z"/>
<path d="M119.5 90.5h1.7zM119.5 90.5h1.7zM119.5 90.5h1.7zM119.5 90.5h1.7z"/>
<path d="M119.5 90.5h1.8zM119.5 90.5h1.8zM119.4 90.5h1.9z"/>
<path d="M119.4 90.5l1.9 .1zM119.3 90.6h2z"/>
<path d="M119.3 90.6h2zM119.1 90.6h2.2z"/>
<path d="M119.1 90.6h2.2zM118.9 90.6h2.4z"/>
<path d="M118.9 90.6l2.5 .1zM118.7 90.7h2.7z"/>
<path d="M118.7 90.7h2.7zM118.6 90.7h2.8z"/>
<path d="M118.6 90.7l2.8 .8v-.8zM114.9 91.5l3.7-.8 2.8 .8zM114.9 91.5h6.5zM114.9 91.5h6.5z"/>
<path d="M120.4 91.5l1 .1zM120.4 91.5l1 .1z"/>
<path d="M120.5 91.6h.9zM120.5 91.6h.9z"/>
<path d="M120.6 91.6h.8zM120.6 91.6h.8z"/>
<path d="M120.7 91.6l.7 .1zM120.7 91.6l.7 .1z"/>
<path d="M120.7 91.7l.7 .1zM120.7 91.7l.7 .1z"/>
<path d="M120.8 91.8h.6zM120.8 91.8h.6z"/>
<path d="M120.8 91.8l.6 .1zM120.8 91.8l.6 .1z"/>
<path d="M120.9 91.9l.5 .1zM120.9 91.9l.5 .1z"/>
<path d="M115.9 95.5l5.5 .1zM115.9 95.5l5.5 .1z"/>
<path d="M115.9 95.6l5.6 .1zM115.9 95.6l5.6 .1z"/>
<path d="M116 95.7h5.6zM116 95.7h5.6z"/>
<path d="M116 95.7l5.6 .1zM116 95.7l5.6 .1z"/>
<path d="M116 95.8l5.7 .1zM116 95.8l5.7 .1z"/>
<path d="M116.1 95.9h5.7zM116.1 95.9h5.7z"/>
<path d="M116.2 95.9l5.6 .1zM116.2 95.9l5.6 .1z"/>
<path d="M116.2 96h5.6zM116.2 96h5.6zM116.3 96h5.5z"/>
<path d="M121.4 96h.5zM121.4 96h.5z"/>
<path d="M114.9 96.6l6.5 .4 .4-.4zM114.9 96.6l6.5 .4h-6.5z"/>
<path d="M121.4 96l.5 .5v-.5zM121.4 96l.5 .5h-.5z"/>
<path d="M121.4 96.5h.5zM121.4 96.5l.4 .1z"/>
</g>
<!-- layer: Housing -->
<g fill="#b8002e" stroke="#b8002e" stroke-width=".28">
<path d="M105 100.2h3.1l-.7 .9z"/>
<path d="M103.2 97l6.2 1.1 .5-1.1zM103.2 97l6.2 1.1h-5.7z"/>
<path d="M103.7 98.1l5.1 1.1 .6-1.1zM103.7 98.1l5.1 1.1h-4.5z"/>
<path d="M104.3 99.2l3.8 1 .7-1zM104.3 99.2l3.8 1h-3.1z"/>
<path d="M105 100.2l.7 .9h1.7zM105.7 101.1h1.7l-.8 .9z"/>
</g>
<!-- layer: Seals -->
<g fill="#767676" stroke="#767676" stroke-width=".28">
<path d="M173.5 245.3h.2z"/>
<path d="M173.5 247.3h.2z"/>
<path d="M173.5 27.5h.2zM173.4 27.5h.3z"/>
<path d="M173.4 27.5l.4 .1zM173.3 27.6h.5z"/>
<path d="M173.3 27.6h.6zM173.2 27.6h.7z"/>
<path d="M173.2 27.6l.9 .1zM173.1 27.7h1z"/>
<path d="M173.1 27.7h1.1zM173 27.7h1.2z"/>
<path d="M173 27.7l1.2 .1zM172.9 27.8h1.3z"/>
<path d="M172.9 27.8l1.4 .1zM172.8 27.9h1.5z"/>
<path d="M172.8 27.9l1.6 .1zM172.8 27.9l1.6 .1z"/>
<path d="M172.7 28l1.8 .1zM172.7 28l1.8 .1z"/>
<path d="M172.7 28.1l1.8 .1zM172.7 28.1l1.8 .1z"/>
<path d="M172.6 28.2l1.9 .1zM172.6 28.2l1.9 .1z"/>
<path d="M172.6 28.3l1.9 .1zM172.6 28.3l1.9 .1z"/>
<path d="M172.6 28.4l2 .1zM172.6 28.4l2 .1z"/>
<path d="M172.6 28.5h2zM172.6 28.5l1.9 .1z"/>
<path d="M172.6 28.6l1.9 .2zM172.6 28.6l1.9 .2z"/>
<path d="M172.6 28.8h1.9zM172.6 28.8l1.9 .1z"/>
<path d="M172.6 28.9h1.9zM172.6 28.9l1.9 .1z"/>
<path d="M172.7 29h1.8zM172.7 29l1.7 .1z"/>
<path d="M172.7 29.1h1.7zM172.7 29.1l1.6 .1z"/>
<path d="M172.8 29.2h1.5zM172.8 29.2l1.4 .1z"/>
<path d="M172.9 29.3h1.3zM172.9 29.3h1.3z"/>
<path d="M173 29.3h1.2zM173 29.3l1.1 .1z"/>
<path d="M173.1 29.4h1zM173.1 29.4h.8z"/>
<path d="M173.2 29.4h.7zM173.2 29.4l.6 .1z"/>
<path d="M173.3 29.5h.5zM173.3 29.5h.4z"/>
<path d="M173.4 29.5h.3zM173.4 29.5h.2z"/>
<path d="M173.5 245.3h.2zM173.4 245.3h.3z"/>
<path d="M173.4 245.3h.4zM173.4 245.3h.4z"/>
<path d="M173.4 245.3h.4zM173.3 245.3h.5z"/>
<path d="M173.3 245.3h.6zM173.2 245.3h.7z"/>
<path d="M173.2 245.3h.7zM173.2 245.3h.7z"/>
<path d="M173.2 245.3h.8zM173.1 245.3h.9z"/>
<path d="M173.1 245.3l.9 .1zM173.1 245.4h.9z"/>
<path d="M173.1 245.4h1zM173 245.4h1.1z"/>
<path d="M173 245.4h1.1zM173 245.4h1.1z"/>
<path d="M173 245.4l1.2 .1zM173 245.4l1.2 .1z"/>
<path d="M172.9 245.5h1.3zM172.9 245.5h1.3z"/>
<path d="M172.9 245.5l1.4 .1zM172.9 245.5l1.4 .1z"/>
<path d="M172.8 245.6h1.5zM172.8 245.6h1.5z"/>
<path d="M172.8 245.6h1.5zM172.8 245.6h1.5z"/>
<path d="M172.8 245.6l1.6 .1zM172.8 245.6l1.6 .1z"/>
<path d="M172.7 245.7l1.7 .1zM172.7 245.7l1.7 .1z"/>
<path d="M172.7 245.8h1.8zM172.7 245.8h1.8z"/>
<path d="M172.7 245.8l1.8 .1zM172.7 245.8l1.8 .1z"/>
<path d="M172.6 245.9h1.9zM172.6 245.9h1.9z"/>
<path d="M172.6 245.9l1.9 .1zM172.6 245.9l1.9 .1z"/>
<path d="M172.6 246h1.9zM172.6 246h1.9z"/>
<path d="M172.6 246l1.9 .1zM172.6 246l1.9 .1z"/>
<path d="M172.6 246.1h1.9zM172.6 246.1h1.9z"/>
<path d="M172.6 246.1l2 .1zM172.6 246.1l2 .1z"/>
<path d="M172.6 246.2l2 .1zM172.6 246.2l2 .1z"/>
<path d="M172.6 246.3h2zM172.6 246.3h2z"/>
<path d="M172.6 246.3h2zM172.6 246.3l1.9 .1z"/>
<path d="M172.6 246.4h1.9zM172.6 246.4h1.9z"/>
<path d="M172.6 246.4h1.9zM172.6 246.4l1.9 .1z"/>
<path d="M172.6 246.5h1.9zM172.6 246.5h1.9z"/>
<path d="M172.6 246.5h1.9zM172.6 246.5l1.9 .1z"/>
<path d="M172.6 246.6h1.9zM172.6 246.6l1.9 .1z"/>
<path d="M172.6 246.7h1.9zM172.6 246.7h1.9z"/>
<path d="M172.7 246.7h1.8zM172.7 246.7l1.7 .1z"/>
<path d="M172.7 246.8h1.7zM172.7 246.8h1.7z"/>
<path d="M172.7 246.8h1.7zM172.7 246.8l1.6 .1z"/>
<path d="M172.8 246.9h1.5zM172.8 246.9h1.5z"/>
<path d="M172.8 246.9h1.5zM172.8 246.9h1.5z"/>
<path d="M172.8 246.9h1.5zM172.8 246.9l1.4 .1z"/>
<path d="M172.9 247h1.3zM172.9 247h1.3z"/>
<path d="M172.9 247h1.3zM172.9 247l1.2 .1z"/>
<path d="M173 247.1h1.1zM173 247.1h1.1z"/>
<path d="M173 247.1h1.1zM173 247.1h1z"/>
<path d="M173.1 247.1h.9zM173.1 247.1h.9z"/>
<path d="M173.1 247.1h.9zM173.1 247.1l.8 .1z"/>
<path d="M173.2 247.2h.7zM173.2 247.2h.7z"/>
<path d="M173.2 247.2h.7zM173.2 247.2h.6z"/>
<path d="M173.3 247.2h.5zM173.3 247.2h.5z"/>
<path d="M173.4 247.2h.4zM173.4 247.2h.3z"/>
<path d="M173.4 247.2h.3zM173.4 247.2l.3 .1z"/>
</g>
<g fill="none" stroke="#767676" stroke-width=".99">
<path d="M134 111.5v4M134 219v4"/>
<circle cx="173.6" cy="28.5" r="1.01"/>
<circle cx="173.6" cy="246.2" r="1.01"/>
</g>
<!-- layer: Lubrication -->
<g fill="none" stroke="#dd0" stroke-width=".28">
<path d="M198.9 34.8l-3 7.7M200.1 31.9h.1M204.3 21.3l-3 7.6M91.5 124.8l3.7 4.3M97.3 131.6h.1M99.3 134l3.8 4.4M246.3 132.4l-5.2 5.6M248.4 130.1h.1M255.7 122.2l-5.1 5.5M136.5 224.5h84.1M207.6 231.4v8.8M210.9 220.2h5l-2.5 4.3z"/>
<path d="M207.6 243.4h.1M207.6 246.6v8.9"/>
<circle cx="213.4" cy="226" r="1.49"/>
</g>
<!-- layer: Dimensions -->
<g fill="none" stroke="#f00" stroke-width=".28">
<path d="M344.1 52.8v23.6M346.6 54.1h21M347.1 57.8v18.6M349.6 59h15M367.1 57.8v18.6M370.1 52.8v23.6M376.4 53.7v8.3M357.7 69.5h18.6M357.7 67h20M357.7 64.5h20M375.1 62v2.5M375.1 67v2.5"/>
<path d="M375.1 72v8.4M376.4 64.5v2.5M376.4 69.5v2.5M329.6 117.8v47.6M332.1 119.1h50M384.6 117.8v47.6M332.1 122.5v42.9M334.6 123.8h45M337.1 127.1v38.3M339.6 128.4h35M342.1 131.6v33.8M344.6 132.8h25"/>
<path d="M372.1 131.6v33.8M377.1 127.1v38.3M382.1 122.5v42.9"/>
</g>
<g fill="#f00" stroke="#f00" stroke-width=".28">
<path d="M374.7 64.5h.8l-.4 2.5z"/>
<path d="M375.1 69.5l.4 2.5h-.8z"/>
<path d="M376.4 67l.5 2.5h-.9z"/>
<path d="M376 62h.9l-.5 2.5z"/>
<path d="M347.1 59l2.5-.4v.8z"/>
<path d="M364.6 58.6l2.5 .4-2.5 .4z"/>
<path d="M344.1 54.1l2.5-.4v.8z"/>
<path d="M367.6 53.7l2.5 .4-2.5 .4z"/>
<path d="M342.1 132.8l2.5-.4v.8z"/>
<path d="M369.6 132.4l2.5 .4-2.5 .4z"/>
<path d="M337.1 128.4l2.5-.5v.9z"/>
<path d="M374.6 127.9l2.5 .5-2.5 .4z"/>
<path d="M332.1 123.8l2.5-.4v.8z"/>
<path d="M379.6 123.4l2.5 .4-2.5 .4z"/>
<path d="M329.6 119.1l2.5-.4v.8z"/>
<path d="M382.1 118.7l2.5 .4-2.5 .4z"/>
</g>
<g font-size="14">
<text x="231.4" y="274.8">A3</text>
<text x="284.8" y="274.9">A003</text>
<text x="346.4" y="274.9">See BOM</text>
</g>
<text font-size="11.2" x="241.9" y="242.1">Muhammad Hassan Umar</text>
<g font-size="9.8">
<text x="266.5" y="285.6">1:1</text>
<text x="309.7" y="286">11/06/2026</text>
<text x="382.3" y="285.9">1 of 1</text>
</g>
<text font-size="8.7" x="264.1" y="257.5">Power Transmission Shaft Assembly</text>
<text font-size="8.4" x="35" y="17.7">Legend</text>
<g font-size="6.3">
<text x="25.3" y="27.8">OL</text>
<text x="56.3" y="27.8">Oil Level</text>
<text x="26.3" y="36.1">OI</text>
<text x="56.6" y="36.1">Oil Input</text>
<text x="24.6" y="45.1">OO</text>
<text x="54.2" y="45.1">Oil Output</text>
<text x="24.7" y="54.1">OC</text>
<text x="54.7" y="54.1">Oil Check</text>
<text x="24.7" y="63.1">OR</text>
<text x="58.5" y="63.1">O-Ring</text>
<text x="25.2" y="72.1">PS</text>
<text x="52.9" y="72.1">Paper Seal</text>
</g>
<g font-size="5.6">
<text x="133.6" y="26.7">OR</text>
<text x="236.4" y="27.3">OI</text>
<text x="104.6" y="39.3">20°</text>
<text x="89" y="111.2">PS</text>
<text x="274.8" y="114.8">OI</text>
<text x="52.8" y="124.8">OI</text>
<text x="252.1" y="221.6">OL</text>
<text x="254.4" y="231.2">OC</text>
<text x="144.1" y="245.2">PS</text>
<text x="133.9" y="253.2">OR</text>
<text x="172.8" y="270.1">OO</text>
</g>
<g font-size="4.2">
<text x="49.6" y="215.3">Bill of Materials</text>
<text x="230.3" y="247.6">Title</text>
<text x="250.7" y="266.2">DWG No.</text>
<text x="320.5" y="266.3">Material No.</text>
<text x="230.4" y="281">Scale</text>
<text x="280.2" y="280.9">Date</text>
<text x="360.3" y="280.9">Sheet</text>
</g>
<g font-size="3.5" fill="#f00">
<text x="353.8" y="53.4">Ø26</text>
<text x="353.8" y="58.3">Ø20</text>
<text x="375.3" y="59" transform="rotate(-90 375.3 59)">2,5</text>
<text x="374" y="79.9" transform="rotate(-90 374 79.9)">2,5</text>
<text x="353.8" y="118.3">Ø55</text>
<text x="353.8" y="123">Ø50</text>
<text x="353.8" y="127.6">Ø40</text>
<text x="353.8" y="132.1">Ø30</text>
</g>
<g font-size="3.5">
<text x="174.3" y="60.5">A</text>
<text x="335.1" y="61.6">A</text>
<text x="12.4" y="81.1">All Chamfers are 45° unless specified.</text>
<text x="12.4" y="85.3">All Screws are wrapped in Teflon Tape.</text>
<text x="174.7" y="92.3">A'</text>
<text x="335.5" y="93.4">A'</text>
<text x="210.1" y="133.7">B</text>
<text x="320.6" y="133.7">B</text>
<text x="210.4" y="198.5">B'</text>
<text x="320.9" y="198.5">B'</text>
<text x="14.5" y="221.9">QTY</text>
<text x="39.2" y="222">Desc</text>
<text x="73.4" y="222">Mat</text>
<text x="103" y="222">Strd</text>
</g>
<g font-size="2.8">
<text x="23.5" y="227.4">2</text>
<text x="40.2" y="227.5">Shaft</text>
<text x="75.8" y="227.4">2</text>
<text x="105.9" y="227.4">-</text>
<text x="23.5" y="233.1">2</text>
<text x="40.3" y="233.1">Gear</text>
<text x="73" y="233.1">EN36</text>
<text x="105.9" y="233.1">-</text>
<text x="23.5" y="238.8">2</text>
<text x="38.7" y="238.8">Bearing</text>
<text x="76" y="238.8">-</text>
<text x="101.3" y="238.8">20-1019</text>
<text x="23.5" y="244.4">4</text>
<text x="35.1" y="244.5">Cast Housing</text>
<text x="71.1" y="244.5">GJL-250</text>
<text x="105.9" y="244.4">-</text>
<text x="23.5" y="250.1">4</text>
<text x="38.1" y="250.1">Cap Bolt</text>
<text x="70.3" y="250.1">Grade 8.8</text>
<text x="101.2" y="250.1">DIN 933</text>
<text x="23.9" y="255.8">1</text>
<text x="32.7" y="255.8">Radial Shaft Seal</text>
<text x="68.5" y="255.8">NBR Rubber</text>
<text x="100.5" y="255.8">DIN 3760</text>
<text x="23.5" y="261.4">4</text>
<text x="39.6" y="261.5">Circlip</text>
<text x="68.9" y="261.5">Spring Steel</text>
<text x="101.4" y="261.4">DIN 471</text>
<text x="23.9" y="267.1">1</text>
<text x="37.9" y="267.1">Lock Nut</text>
<text x="71.4" y="267.1">Grade 8</text>
<text x="101.4" y="267.1">DIN 981</text>
<text x="23.9" y="272.8">1</text>
<text x="39.6" y="272.8">O-ring</text>
<text x="68.5" y="272.8">NBR Rubber</text>
<text x="100.6" y="272.8">DIN 3771</text>
<text x="23.9" y="278.4">1</text>
<text x="34.9" y="278.5">Paper Gasket</text>
<text x="65" y="278.5">Compressed Fibre</text>
<text x="100.4" y="278.4">DIN 7715</text>
<text x="23.9" y="284.1">1</text>
<text x="38.6" y="284.1">Oil Bath</text>
<text x="64" y="284.1">ISO VG 220 gear oil</text>
<text x="105.9" y="284.1">-</text>
</g>
</svg>
